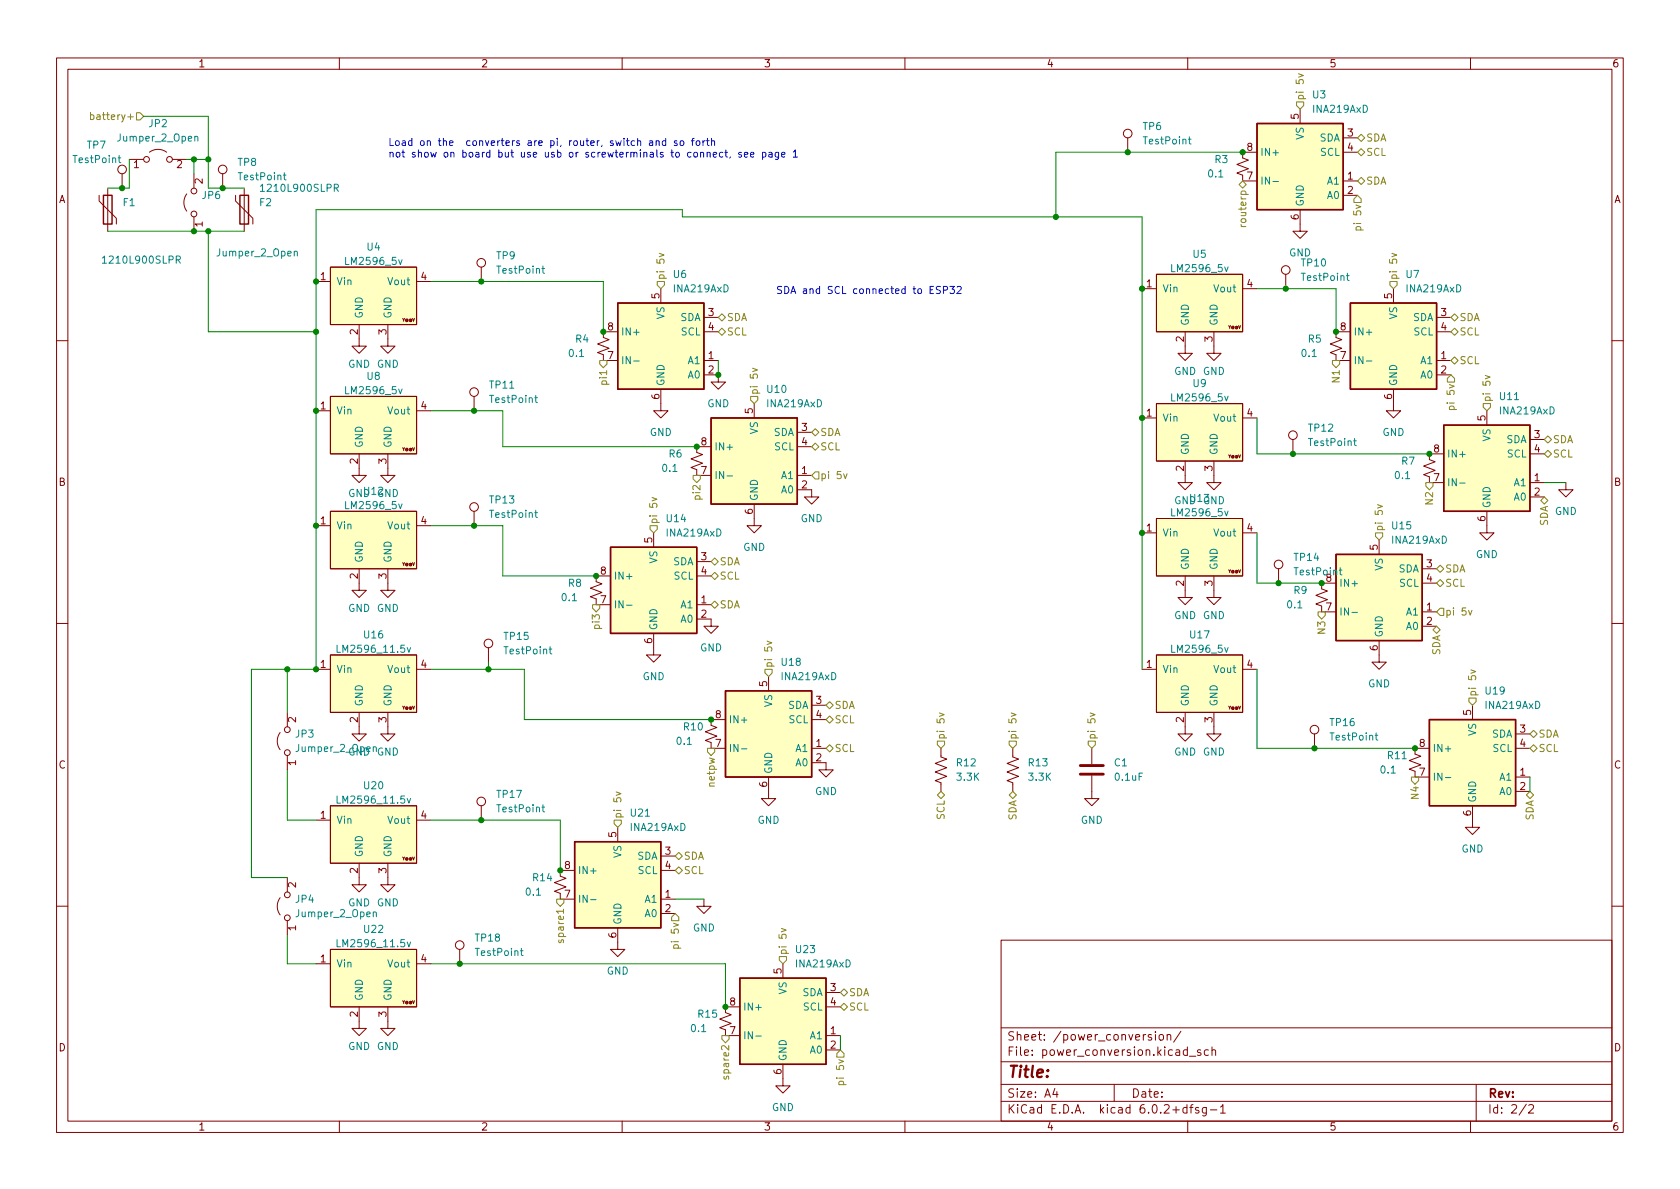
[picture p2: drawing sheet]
<svg xmlns="http://www.w3.org/2000/svg" width="297mm" height="210mm" viewBox="0 0 297 210" stroke-linecap="round" stroke-linejoin="round" font-family="sans-serif">
<g fill="none" stroke="#840000" stroke-width=".18">
<path d="M10 10.2h277v190.1h-277zM12 12.2h273v186.1h-273zM60 10.2v2M110 10.2v2M160 10.2v2M210 10.2v2M229.9 19.3v2.5M260 10.2v2M17.5 34.5v1.1l3.1 3v1M19 33.3v7.6M21.6 30.7v2.6M22.9 28.2h2.5"/>
<path d="M26.4 26.9a2.54 2.54 0 0 1 3.1 0M30.5 28.2h2.5M33 34.3a2.54 2.54 0 0 0 0 3M34.3 30.7v2.6M34.3 38.3v2.6M39.4 30.7v2.6M41.7 34.5v1.1l3 3v1M43.2 33.3v7.6M199.4 24.4v2.5M222.2 26.9h-2.5v1l1 .4-2 .8 2 .7-2 .8 1 .4v1h2.5M229.9 37.1v3.8h1.2l-1.2 1.3-1.3-1.3h1.3M237.5 32h2.5"/>
<path d="M237.5 34.5h2.5M237.5 24.4h2.5M237.5 26.9h2.5M55.9 49.8h2.5M58.4 47.2h15.3v10.2h-15.3zM63.5 57.4v3.8h1.3l-1.3 1.3-1.3-1.3h1.3M68.6 57.4v3.8h1.2l-1.2 1.3-1.3-1.3h1.3M73.7 49.8h2.5M85.1 47.2v2.6M109.2 58.7h-2.5v1l1 .4-2 .7 2 .8-2 .8 1 .3v1h2.5M116.8 51v2.6M124.5 56.1h2.5"/>
<path d="M124.5 58.7h2.5M201.9 51h2.6M204.5 48.5h15.2v10.2h-15.2zM209.5 58.7v3.8h1.3l-1.3 1.2-1.2-1.2h1.2M214.6 58.7v3.8h1.3l-1.3 1.2-1.2-1.2h1.2M219.7 51h2.5M227.3 48.5v2.5M238.8 58.7h-2.6v1l1 .4-2 .7 2 .8-2 .8 1 .3v1h2.6M246.4 51v2.6M254 56.1h2.5M254 58.7h2.5M10 60.2h2"/>
<path d="M55.9 72.6h2.5M58.4 70.1h15.3v10.2h-15.3zM73.7 72.6h2.5M83.8 70.1v2.5M116.8 68.8v3.8h1.3l-1.3 1.3-1.2-1.3h1.2M124.5 66.3h2.5v1.3h1.3l-1.3 1.2-1.3-1.2h1.3M124.5 63.7h2.5M125.7 79h-2.5v1l1 .4-2 .7 2 .8-2 .8 1 .4v1h2.5M133.3 71.4v2.5M141 76.4h2.5M141 79h2.5M201.9 73.9h2.6"/>
<path d="M204.5 71.4h15.2v10.1h-15.2zM219.7 73.9h2.5M228.6 77.7v2.6M246.4 68.8v3.8h1.2l-1.2 1.3-1.3-1.3h1.3M254 63.7h2.5M254 66.3h2.5M262.9 72.6v2.6M270.5 77.7h2.5M285 60.2h2M55.9 93h2.5M58.4 90.4h15.3v10.2h-15.3zM63.5 80.3v3.8h1.3l-1.3 1.2-1.3-1.2h1.3"/>
<path d="M68.6 80.3v3.8h1.2l-1.2 1.2-1.3-1.2h1.3M73.7 93h2.5M83.8 90.4v2.6M115.6 94.2v2.6M123.2 99.3h2.5M133.3 89.1v3.9h1.3l-1.3 1.2-1.2-1.2h1.2M141 86.6h2.5v1.3h1.3l-1.3 1.2-1.3-1.2h1.3M141 84.1h2.5M201.9 94.2h2.6M204.5 91.7h15.2v10.1h-15.2zM209.5 81.5v3.8h1.3l-1.3 1.3-1.2-1.3h1.2M214.6 81.5v3.8h1.3l-1.3 1.3-1.2-1.3h1.2"/>
<path d="M219.7 94.2h2.5M243.8 95.5v2.5M255.3 80.3h-2.6v1l1 .4-2 .7 2 .8-2 .7 1 .4v1h2.6M262.9 90.4v3.8h1.3l-1.3 1.3-1.3-1.3h1.3M270.5 85.3h2.5M270.5 87.9h2.5M270.5 80.3h2.5M276.9 85.3v1.3h1.2l-1.2 1.3-1.3-1.3h1.3M10 110.2h2M55.9 118.4h2.5M58.4 115.8h15.3v10.2h-15.3zM63.5 100.6v3.8h1.3l-1.3 1.3-1.3-1.3h1.3"/>
<path d="M68.6 100.6v3.8h1.2l-1.2 1.3-1.3-1.3h1.3M73.7 118.4h2.5M86.4 114.5v2.6M107.9 101.8h-2.5v1.1l1 .3-2 .8 2 .8-2 .7 1 .4v1h2.5M115.6 112v3.8h1.2l-1.2 1.3-1.3-1.3h1.3M123.2 109.5h2.5v1.2h1.3l-1.3 1.3-1.2-1.3h1.2M123.2 106.9h2.5M123.2 101.8h2.5M135.9 119.6v2.6M201.9 118.4h2.6M204.5 115.8h15.2v10.2h-15.2zM209.5 101.8v3.9h1.3l-1.3 1.2-1.2-1.2h1.2"/>
<path d="M214.6 101.8v3.9h1.3l-1.3 1.2-1.2-1.2h1.2M219.7 118.4h2.5M226.1 100.6v2.5M236.2 103.1h-2.5v1l1 .4-2 .8 2 .7-2 .8 1 .4v1h2.5M243.8 113.3v3.8h1.3l-1.3 1.3-1.2-1.3h1.2M251.5 108.2h2.5M251.5 110.7h2.5M251.5 100.6h2.5M251.5 103.1h2.5M285 110.2h2M49.5 129.5a2.54 2.54 0 0 0 0 3.1M50.8 126v2.5"/>
<path d="M50.8 133.6v2.5M63.5 126v3.8h1.3l-1.3 1.3-1.3-1.3h1.3M68.6 126v3.8h1.2l-1.2 1.3-1.3-1.3h1.3M128.3 127.2h-2.6v1.1l1 .3-2 .8 2 .8-2 .7 1 .4v1h2.6M135.9 137.4v3.8h1.3l-1.3 1.3-1.3-1.3h1.3M143.5 134.9h2.5v1.2h1.3l-1.3 1.3-1.2-1.3h1.2M143.5 132.3h2.5M143.5 124.7h2.5M143.5 127.2h2.5M166.4 132.3v1.6l1 .3-2 .8 2 .8-2 .7 2 .8-2 .7 1 .4v1.5M179.1 132.3v1.6l1 .3-2 .8 2 .8-2 .7 2 .8-2 .7 1 .4v1.5M193 137.2v4h1.3l-1.3 1.3-1.2-1.3h1.2"/>
<path d="M193 132.3v2.8M209.5 126v3.8h1.3l-1.3 1.3-1.2-1.3h1.2M214.6 126v3.8h1.3l-1.3 1.3-1.2-1.3h1.2M232.4 129.8v2.5M252.7 132.3h-2.5v1l1 .4-2 .8 2 .7-2 .8 1 .4v1h2.5M260.3 124.7v2.5M268 137.4h2.5M268 139.9h2.5M268 129.8h2.5M268 132.3h2.5M49.5 158.7a2.54 2.54 0 0 0 0 3.1M50.8 155.2v2.5"/>
<path d="M55.9 145h2.5M58.4 142.5h15.3v10.1h-15.3zM63.5 152.6v3.9h1.3l-1.3 1.2-1.3-1.2h1.3M68.6 152.6v3.9h1.2l-1.2 1.2-1.3-1.2h1.3M73.7 145h2.5M85.1 142.5v2.5M101.6 153.9h-2.5v1l1 .4-2.1 .8 2.1 .7-2.1 .8 1.1 .4v1h2.5M109.2 146.3v2.5M116.8 159h2.6M116.8 151.4h2.6M116.8 153.9h2.6M124.5 159v1.3h1.2l-1.2 1.2-1.3-1.2h1.3"/>
<path d="M260.3 142.5v3.8h1.3l-1.3 1.3-1.2-1.3h1.2M10 160.2h2M50.8 162.8v2.5M55.9 170.4h2.5M58.4 167.9h15.3v10.1h-15.3zM63.5 178v3.9h1.3l-1.3 1.2-1.3-1.2h1.3M68.6 178v3.9h1.2l-1.2 1.2-1.3-1.2h1.3M73.7 170.4h2.5M81.3 167.9v2.5M109.2 164.1v3.8h1.3l-1.3 1.3-1.3-1.3h1.3M116.8 161.5h2.6M130.8 178h-2.5v1.1l1 .3-2 .8 2 .8-2 .7 1 .4v1h2.5"/>
<path d="M138.4 170.4v2.6M146 175.5h2.6M146 178h2.6M177 166.3h108v32h-108zM285 160.2h2M60 198.3v2M110 198.3v2M138.4 188.2v3.8h1.3l-1.3 1.3-1.2-1.3h1.2M146 183.1h2.6M146 185.7h2.6M160 198.3v2M177 194.8h108"/>
<path d="M177 191.8h108M177 187.8h108M177 181.8h108M186.5 192.5l-.4 1h1M186.9 193v1M197 191.8v3M203.6 183l-.4-.1-.2 .2 .1 .3 .5 .1v.4h-.6M204.3 182.4v.2M204.3 182.9v1M205 183.1l.2-.2 .4 .2 .1 .5-.1 .3h-.4l-.2-.1zM206.4 183.1l.2-.2 .3 .1 .1 .9M206.4 182.9v1"/>
<path d="M208.8 182.4l-1.3 1.9M209.9 195.9l-.5-.1-.3 .3v.4l.2 .3h.6M209.9 195.3v1.5M210 198.3v2M210.3 186.8h1.1M210.4 195.8h.5M210.9 195.3l-.3 .2v1.3M211.9 195.9l-.3-.1-.2 .2v.3l.5 .1v.4h-.5M212.3 185.7l-.4-.1-.2 .2 .1 .3 .5 .1v.4h-.6M213.3 195.8v1.2l-.3 .3h-.4M213.3 195.9l-.4-.1-.3 .3v.4l.1 .3h.6M213.6 185.7l-.4-.1-.3 .3v.4l.2 .3h.5"/>
<path d="M214 196.3h1.1M214.3 185.8l.2-.2 .4 .1v.9M214.3 185.1v1.5M215.8 195.8l.4-.5v1.5M215.8 196.8h.8M260 198.3v2M261 191.8v6.5M269.9 195.3l-1.3 1.9M270.3 195.5l.6-.2 .2 .2 .1 .3-1 1h1"/>
<circle cx="21.6" cy="30" r=".76"/>
<circle cx="25.9" cy="28.2" r=".51"/>
<circle cx="30" cy="28.2" r=".51"/>
<circle cx="34.3" cy="37.8" r=".51"/>
<circle cx="34.3" cy="33.8" r=".51"/>
<circle cx="39.4" cy="30" r=".76"/>
<circle cx="199.4" cy="23.6" r=".76"/>
<circle cx="85.1" cy="46.5" r=".76"/>
<circle cx="227.3" cy="47.7" r=".76"/>
<circle cx="83.8" cy="69.3" r=".76"/>
<circle cx="228.6" cy="77" r=".76"/>
<circle cx="83.8" cy="89.7" r=".76"/>
<circle cx="226.1" cy="99.8" r=".76"/>
<circle cx="86.4" cy="113.8" r=".76"/>
<circle cx="50.8" cy="133.1" r=".51"/>
<circle cx="50.8" cy="129" r=".51"/>
<circle cx="232.4" cy="129" r=".76"/>
<circle cx="50.8" cy="158.2" r=".51"/>
<circle cx="85.1" cy="141.7" r=".76"/>
<circle cx="50.8" cy="162.3" r=".51"/>
<circle cx="81.3" cy="167.1" r=".76"/>
</g>
<g fill="#ffffc2" stroke="#ffffc2" stroke-width=".18">
<path d="M125.7 73.9h15.3v15.2h-15.3z"/>
<path d="M107.9 96.8h15.3v15.2h-15.3z"/>
<path d="M109.2 53.6h15.3v15.2h-15.3z"/>
<path d="M204.5 91.7h15.2v10.1h-15.2z"/>
<path d="M130.8 173h15.2v15.2h-15.2z"/>
<path d="M101.6 148.8h15.2v15.3h-15.2z"/>
<path d="M58.4 70.1h15.3v10.2h-15.3z"/>
<path d="M58.4 90.4h15.3v10.2h-15.3z"/>
<path d="M236.2 98h15.3v15.3h-15.3z"/>
<path d="M204.5 115.8h15.2v10.2h-15.2z"/>
<path d="M252.7 127.2h15.3v15.3h-15.3z"/>
<path d="M204.5 48.5h15.2v10.2h-15.2z"/>
<path d="M204.5 71.4h15.2v10.1h-15.2z"/>
<path d="M58.4 47.2h15.3v10.2h-15.3z"/>
<path d="M238.8 53.6h15.2v15.2h-15.2z"/>
<path d="M255.3 75.2h15.2v15.2h-15.2z"/>
<path d="M222.2 21.8h15.3v15.3h-15.3z"/>
<path d="M58.4 142.5h15.3v10.1h-15.3z"/>
<path d="M58.4 167.9h15.3v10.1h-15.3z"/>
<path d="M128.3 122.2h15.2v15.2h-15.2z"/>
<path d="M58.4 115.8h15.3v10.2h-15.3z"/>
</g>
<g fill="none" stroke="#840000" stroke-width=".25">
<path d="M18.3 34.5h1.5v5.1h-1.5zM42.4 34.5h1.5v5.1h-1.5zM222.2 21.8h15.3v15.3h-15.3zM109.2 53.6h15.3v15.2h-15.3zM238.8 53.6h15.2v15.2h-15.2zM125.7 73.9h15.3v15.2h-15.3zM255.3 75.2h15.2v15.2h-15.2zM107.9 96.8h15.3v15.2h-15.3zM236.2 98h15.3v15.3h-15.3zM128.3 122.2h15.2v15.2h-15.2zM252.7 127.2h15.3v15.3h-15.3zM101.6 148.8h15.2v15.3h-15.2z"/>
<path d="M130.8 173h15.2v15.2h-15.2z"/>
</g>
<g fill="none" stroke="#008484" stroke-width=".18">
<path d="M20.9 27.9h.5M21.1 27.5v1.1l.3 .2M34.4 24.2l.2-.1 .3 .1 .1 .8M46 32.9l.4-.3v1.2M46 33.8h.8M50.1 31h.5M50.3 30.5v1.1l.3 .2M59.1 33.2h.6l.1-.2v-.3l-.7-.1v1.2M59.4 33.2l.4 .6M210.1 24.6h.5M210.3 24.2v1.1l.3 .2M225.1 32.1h.9"/>
<path d="M18.1 45.6l.4-.3v1.2M18.1 46.5h.7M31.2 45.9h.6l.1-.2-.1-.3-.6-.1v1.2M31.5 45.9l.4 .6M52 44.5l.2-.1 .3 .1 .1 .8M95.8 47.5h.5M96 47.1v1l.3 .2M238.1 48.7h.4M238.2 48.3v1.1l.3 .2M94.5 70.3h.5M94.7 69.9v1.1l.3 .2M112 63.8h1"/>
<path d="M239.3 78h.5M239.5 77.5v1.1l.3 .2M241.6 63.8h.9M94.5 90.7h.5M94.7 90.2v1.1l.3 .2M128.6 84.2h.9M258.1 85.4h1M59.6 114.1v1.3h.6M72 114.5l.3 .9 .3-.9M97.1 114.8h.5M97.3 114.4v1l.3 .2M110.8 107h.9"/>
<path d="M236.8 100.8h.5M237 100.4v1.1l.3 .2M239 108.3h1M131.1 132.4h1M243.1 130h.5M243.3 129.6v1.1l.3 .2M255.6 137.5h.9M59.6 140.8v1.2h.6M72 141.2l.3 .8 .3-.8M95.8 142.7h.5M96 142.3v1.1l.3 .2M104.4 159.1h1"/>
<path d="M59.6 166.2v1.2h.6M66 161.4l.2-.1h.3v.8M72 166.6l.3 .8 .3-.8M92 168.1h.5M92.2 167.7v1.1l.3 .2M133.6 183.2h1"/>
</g>
<path d="M191 136.9h4.1M191 135.4h4.1" fill="none" stroke="#840000" stroke-width=".51"/>
<g fill="none" stroke="#848400" stroke-width=".18">
<path d="M16 19.9v1.2M24.1 19.9h.7l.6 .7-.6 .6h-.7zM229.2 18h1.3v.7l-.6 .6-.7-.6zM229.6 13l.8 .3-.8 .3M16 20.4l.4-.1 .2 .2-.1 .6h-.5M219.1 32.6l.6-.6 .6 .6-.6 .7zM240 34.5l.7 .7v.6h-1.3v-.6zM240 32l.7-.6 .6 .6-.6 .6zM240 24.4l.7-.7 .6 .7-.6 .6zM240 26.9l.7-.6 .6 .6-.6 .7zM116.2 49.8h1.3v.6l-.7 .6-.6-.6zM116.6 44.8l.8 .3-.8 .3"/>
<path d="M127 58.7l.6-.7 .7 .7-.7 .6zM127 56.1l.6-.6 .7 .6-.7 .7zM239.8 40.7h1.2M239.8 40.7v-.4l.2-.2 .5 .1v.5M245.7 49.8h1.3v.6l-.6 .6-.7-.6zM246.1 44.8l.9 .3-.9 .3M256.5 56.1l.7-.6 .6 .6-.6 .7zM256.5 58.7l.7-.7 .6 .7-.6 .6zM106 63.7h1.3v.7l-.6 .6-.7-.6zM132.7 70.1h1.3v.6l-.7 .7-.6-.7zM133.1 65.1l.8 .3-.8 .3M143.5 79l.6-.6 .7 .6-.7 .6z"/>
<path d="M143.5 76.4l.6-.6 .7 .6-.7 .7zM235.6 63.7h1.3v.7l-.7 .6-.6-.6zM256.3 72.4h1.2M256.3 72.4v-.3l.2-.3 .6 .1v.5M256.5 63.7l.7-.6 .6 .6-.6 .7zM256.5 66.3l.7 .6v.7h-1.3v-.7zM262.3 71.4h1.2v.6l-.6 .6-.6-.6zM262.6 66.4l.9 .3-.9 .3M273 77.7l.7-.6 .6 .6-.6 .7zM114.9 93h1.3v.6l-.6 .6-.7-.6zM115.3 88l.8 .3-.8 .3M122.6 84.1h1.2v.6l-.6 .6-.6-.6z"/>
<path d="M126.4 98.7l.6 .6-.6 .6-.7-.6zM144.1 83.4h.7v1.3h-.7l-.6-.6zM149.2 83.8l.3 .8 .3-.8M243.2 94.2h1.3v.7l-.7 .6-.6-.6zM243.6 89.2l.8 .3-.8 .3M252.1 85.3h1.3v.7l-.7 .6-.6-.6zM272.4 88.5l.6-.6 .7 .6-.7 .6zM273 80.3l.7-.7 .6 .7-.6 .6zM104.8 106.9h1.2v.7l-.6 .6-.6-.6zM125.7 101.8l.7-.6 .6 .6-.6 .7zM125.7 106.9l.7-.6 .6 .6-.6 .7zM135.3 118.4h1.2v.6l-.6 .6-.6-.6z"/>
<path d="M135.6 113.4l.9 .3-.9 .3M233 108.2h1.3v.6l-.6 .7-.7-.7zM253.4 111.4l.6-.7 .6 .7-.6 .6zM254 100.6l.6-.7 .7 .7-.7 .6zM254 103.1l.6-.6 .7 .6-.7 .7zM254.6 107.6h.7v1.2h-.7l-.6-.6zM259.6 107.9l.4 .9 .3-.9M260.1 118.5l.8 .3-.8 .3M125.1 132.3h1.3v.7l-.7 .6-.6-.6zM146 124.7l.7-.6 .6 .6-.6 .6zM146 132.3l.7-.6 .6 .6-.6 .7zM146 127.2l.7-.6 .6 .6-.6 .7z"/>
<path d="M165.7 131.1h1.3v.6l-.6 .6-.7-.6zM166.1 126.1l.8 .3-.8 .3M178.4 131.1h1.3v.6l-.6 .6-.7-.6zM178.8 126.1l.8 .3-.8 .3M192.4 131.1h1.3v.6l-.7 .6-.6-.6zM192.8 126.1l.8 .3-.8 .3M249.6 137.4h1.2v.6l-.6 .7-.6-.7zM259.7 123.4h1.3v.7l-.7 .6-.6-.6zM270.5 129.8l.6-.6 .7 .6-.7 .6zM271.1 131.7l.7 .6-.7 .7-.6-.7zM98.4 159h1.3v.6l-.6 .7-.7-.7zM108.6 145h1.3v.7l-.7 .6-.6-.6z"/>
<path d="M108.9 140l.9 .3-.9 .3M119.4 153.9l.6-.6 .6 .6-.6 .7zM119.4 151.4l.6-.7 .6 .7-.6 .6zM165.7 140.6l.7-.7 .6 .7-.6 .6zM178.4 140.6l.7-.7 .6 .7-.6 .6zM269.9 140.6l.6-.7 .6 .7-.6 .6zM119.1 167.7h1.3M119.2 167.7l-.1-.4 .2-.2 .6 .1v.5M119.4 161.5l.6 .7v.6h-1.3v-.6zM137.8 169.2h1.3v.6l-.7 .6-.6-.6zM138.2 164.2l.8 .3-.8 .3M148.6 175.5l.6-.6 .7 .6-.7 .6z"/>
<path d="M148.6 178l.6-.6 .7 .6-.7 .7zM127.6 183.1h1.3v.7l-.6 .6-.7-.6zM148.3 191.8h1.3M148.4 191.8l-.1-.4 .3-.2 .5 .1v.5M148.6 185.7l.6 .6v.6h-1.2v-.6z"/>
</g>
<g fill="none" stroke="#0000c2" stroke-width=".18">
<path d="M114.9 24.9h.4l.1 .8M115.4 25.2l-.4 .1-.2 .1 .2 .3h.4M116 25l.2-.1h.3l.1 .8M116 24.9v.8M117.7 24.9h-.4l-.2 .2 .1 .6h.5M117.7 24.5v1.2M119.7 24.9h-.3l-.2 .2 .1 .2 .4 .1v.3h-.5M120.4 24.9h.3l.2 .2v.4l-.2 .2h-.3l-.2-.2zM122.2 24.9h.5M122.7 24.5l-.3 .1v1.1M123.2 24.9h.3l.3 .2v.4l-.3 .2h-.3l-.1-.2zM124.3 24.9v.8"/>
<path d="M124.7 24.9l-.4 .2M124.9 24.9h.5M125.1 24.5v1.1l.3 .1M125.8 25l.2-.1h.3l.1 .8M125.8 24.5v1.2M126.1 27.4l.6-.2v-.2l-.4-.1-.2 .2 .1 .6h.5M127.8 27l-.4-.1-.2 .3 .1 .5h.5M128.2 26.9h.4M128.3 26.5v1.1l.3 .2M129.1 27.7l-.1 .3M131.1 27l-.3-.1-.2 .2v.2l.5 .1v.3h-.5M131.6 27.4l.6-.2v-.2l-.4-.1-.2 .2 .1 .6h.5"/>
<path d="M132.7 27.4l.6-.2-.1-.2-.3-.1-.2 .2 .1 .6h.4M134.8 27l.4-.1 .2 .3-.1 .5h-.5M134.8 26.9v1.3M136 27h.5v.8M136.5 27.2l-.4 .1-.2 .2 .2 .3 .4-.1M137.7 26.9v1.1l-.3 .2-.3-.1M137.7 27l-.4-.1-.2 .3 .1 .5h.5M138.2 27.4l.6-.2-.1-.2-.3-.1-.2 .2 .1 .6h.4M140.3 26.9l.3-.4v1.3M140.3 27.8h.7M166.3 50.7l-.5-.1-.3 .3 .2 .3 .5 .2v.4l-.2 .1-.5-.1M166.8 51.3l.6-.1 .1-.1v-.3l-.7-.2v1.3"/>
<path d="M168 50.6h.7l-.4 .5 .4 .1v.6l-.2 .1-.5-.1M169.2 50.8l.5-.2 .3 .4-.8 .9h.8"/>
</g>
<g fill="none" stroke="#008400" stroke-width=".18">
<path d="M22.9 28.2v5.1h-3.9M25.4 20.6h11.4v12.7h6.4M33 28.2h3.8M34.3 28.2v2.5M219.7 26.9h-33v11.4M19 40.9h24.2M36.8 40.9v17.8h19.1M76.2 49.8h30.5v8.9M222.2 51h14v7.7M76.2 72.6h12.7v6.4h34.3M127 63.7v2.6M222.2 73.9v6.4h30.5"/>
<path d="M76.2 93h12.7v8.8h16.5M222.2 94.2v8.9h11.5M273 85.3h3.9M50.8 118.4v7.6M76.2 118.4h16.5v8.8h33M86.4 117.1v1.3M201.9 118.4v-80.1h-81.3v-1.2h-64.7v81.3h-11.5v36.8h6.4M222.2 118.4v13.9h28M50.8 136.1v8.9h5.1M270.5 137.4v2.5M76.2 145h22.9v8.9M119.4 159h5.1"/>
<path d="M50.8 165.3v5.1h5.1M76.2 170.4h52.1v7.6M148.6 183.1v2.6"/>
</g>
<g fill="#008400" stroke="#008400" stroke-width=".18">
<circle cx="55.9" cy="118.4" r=".46"/>
<circle cx="50.8" cy="118.4" r=".46"/>
<circle cx="86.4" cy="118.4" r=".46"/>
<circle cx="85.1" cy="145" r=".46"/>
<circle cx="99.1" cy="153.9" r=".46"/>
<circle cx="34.3" cy="40.9" r=".46"/>
<circle cx="36.8" cy="40.9" r=".46"/>
<circle cx="34.3" cy="28.2" r=".46"/>
<circle cx="36.8" cy="28.2" r=".46"/>
<circle cx="39.4" cy="33.3" r=".46"/>
<circle cx="21.6" cy="33.3" r=".46"/>
<circle cx="125.7" cy="127.2" r=".46"/>
<circle cx="128.3" cy="178" r=".46"/>
<circle cx="81.3" cy="170.4" r=".46"/>
<circle cx="55.9" cy="72.6" r=".46"/>
<circle cx="55.9" cy="93" r=".46"/>
<circle cx="83.8" cy="72.6" r=".46"/>
<circle cx="83.8" cy="93" r=".46"/>
<circle cx="85.1" cy="49.8" r=".46"/>
<circle cx="55.9" cy="58.7" r=".46"/>
<circle cx="55.9" cy="49.8" r=".46"/>
<circle cx="127" cy="66.3" r=".46"/>
<circle cx="106.7" cy="58.7" r=".46"/>
<circle cx="199.4" cy="26.9" r=".46"/>
<circle cx="201.9" cy="94.2" r=".46"/>
<circle cx="186.7" cy="38.3" r=".46"/>
<circle cx="105.4" cy="101.8" r=".46"/>
<circle cx="123.2" cy="79" r=".46"/>
<circle cx="201.9" cy="73.9" r=".46"/>
<circle cx="201.9" cy="51" r=".46"/>
<circle cx="219.7" cy="26.9" r=".46"/>
<circle cx="252.7" cy="80.3" r=".46"/>
<circle cx="228.6" cy="80.3" r=".46"/>
<circle cx="233.7" cy="103.1" r=".46"/>
<circle cx="227.3" cy="51" r=".46"/>
<circle cx="236.2" cy="58.7" r=".46"/>
<circle cx="250.2" cy="132.3" r=".46"/>
<circle cx="232.4" cy="132.3" r=".46"/>
<circle cx="226.1" cy="103.1" r=".46"/>
</g>
<text font-size="2.8" fill="#840000" x="178" y="190.6">Title:</text>
<g font-size="2.1" fill="#840000">
<text x="178" y="184">Sheet: /power_conversion/</text>
<text x="178" y="186.7">File: power_conversion.kicad_sch</text>
<text x="178" y="196.9">KiCad E.D.A. kicad 6.0.2+dfsg-1</text>
<text x="178" y="194.1">Size: A4</text>
<text x="200" y="194.1">Date:</text>
<text x="263" y="194.1">Rev:</text>
<text x="263" y="196.9">Id: 2/2</text>
</g>
<g font-size="1.8" fill="#840000">
<text x="35" y="11.9">1</text>
<text x="85" y="11.9">2</text>
<text x="135" y="11.9">3</text>
<text x="185" y="11.9">4</text>
<text x="235" y="11.9">5</text>
<text x="285" y="11.9">6</text>
<text x="229.6" y="21.1" transform="rotate(-90 229.6 21.1)">5</text>
<text x="23.6" y="29.7">1</text>
<text x="31.3" y="29.7">2</text>
<text x="220.5" y="26.7">8</text>
<text x="238.3" y="24.1">3</text>
<text x="238.3" y="26.7">4</text>
<text x="10.3" y="35.9">A</text>
<text x="35.8" y="32.5" transform="rotate(-90 35.8 32.5)">2</text>
<text x="220.5" y="31.7">7</text>
<text x="238.3" y="31.7">1</text>
<text x="238.3" y="34.3">2</text>
<text x="285.3" y="35.9">A</text>
<text x="35.8" y="40.1" transform="rotate(-90 35.8 40.1)">1</text>
<text x="229.6" y="38.8" transform="rotate(-90 229.6 38.8)">6</text>
<text x="56.7" y="49.5">1</text>
<text x="74.4" y="49.5">4</text>
<text x="116.6" y="52.8" transform="rotate(-90 116.6 52.8)">5</text>
<text x="202.7" y="50.8">1</text>
<text x="220.5" y="50.8">4</text>
<text x="246.1" y="52.8" transform="rotate(-90 246.1 52.8)">5</text>
<text x="63.2" y="59.2" transform="rotate(-90 63.2 59.2)">2</text>
<text x="68.3" y="59.2" transform="rotate(-90 68.3 59.2)">3</text>
<text x="107.5" y="58.4">8</text>
<text x="125.2" y="55.9">3</text>
<text x="125.2" y="58.4">4</text>
<text x="237" y="58.4">8</text>
<text x="254.8" y="55.9">3</text>
<text x="254.8" y="58.4">4</text>
<text x="107.5" y="63.5">7</text>
<text x="125.2" y="63.5">1</text>
<text x="209.3" y="60.4" transform="rotate(-90 209.3 60.4)">2</text>
<text x="214.4" y="60.4" transform="rotate(-90 214.4 60.4)">3</text>
<text x="237" y="63.5">7</text>
<text x="254.8" y="63.5">1</text>
<text x="116.6" y="70.6" transform="rotate(-90 116.6 70.6)">6</text>
<text x="125.2" y="66">2</text>
<text x="246.1" y="70.6" transform="rotate(-90 246.1 70.6)">6</text>
<text x="254.8" y="66">2</text>
<text x="56.7" y="72.4">1</text>
<text x="74.4" y="72.4">4</text>
<text x="133.1" y="73.1" transform="rotate(-90 133.1 73.1)">5</text>
<text x="141.7" y="76.2">3</text>
<text x="202.7" y="73.7">1</text>
<text x="220.5" y="73.7">4</text>
<text x="262.6" y="74.4" transform="rotate(-90 262.6 74.4)">5</text>
<text x="271.3" y="77.5">3</text>
<text x="63.2" y="82" transform="rotate(-90 63.2 82)">2</text>
<text x="68.3" y="82" transform="rotate(-90 68.3 82)">3</text>
<text x="124" y="83.8">7</text>
<text x="124" y="78.7">8</text>
<text x="141.7" y="83.8">1</text>
<text x="141.7" y="78.7">4</text>
<text x="209.3" y="83.3" transform="rotate(-90 209.3 83.3)">2</text>
<text x="214.4" y="83.3" transform="rotate(-90 214.4 83.3)">3</text>
<text x="253.5" y="80">8</text>
<text x="271.3" y="80">4</text>
<text x="10.3" y="85.9">B</text>
<text x="141.7" y="86.4">2</text>
<text x="253.5" y="85.1">7</text>
<text x="271.3" y="85.1">1</text>
<text x="271.3" y="87.6">2</text>
<text x="285.3" y="85.9">B</text>
<text x="56.7" y="92.7">1</text>
<text x="74.4" y="92.7">4</text>
<text x="115.3" y="96" transform="rotate(-90 115.3 96)">5</text>
<text x="133.1" y="90.9" transform="rotate(-90 133.1 90.9)">6</text>
<text x="202.7" y="94">1</text>
<text x="220.5" y="94">4</text>
<text x="262.6" y="92.2" transform="rotate(-90 262.6 92.2)">6</text>
<text x="106.2" y="101.6">8</text>
<text x="124" y="99.1">3</text>
<text x="124" y="101.6">4</text>
<text x="243.6" y="97.3" transform="rotate(-90 243.6 97.3)">5</text>
<text x="252.2" y="100.3">3</text>
<text x="63.2" y="102.3" transform="rotate(-90 63.2 102.3)">2</text>
<text x="68.3" y="102.3" transform="rotate(-90 68.3 102.3)">3</text>
<text x="106.2" y="106.7">7</text>
<text x="124" y="106.7">1</text>
<text x="209.3" y="103.6" transform="rotate(-90 209.3 103.6)">2</text>
<text x="214.4" y="103.6" transform="rotate(-90 214.4 103.6)">3</text>
<text x="234.5" y="107.9">7</text>
<text x="234.5" y="102.9">8</text>
<text x="252.2" y="107.9">1</text>
<text x="252.2" y="102.9">4</text>
<text x="115.3" y="113.8" transform="rotate(-90 115.3 113.8)">6</text>
<text x="124" y="109.2">2</text>
<text x="252.2" y="110.5">2</text>
<text x="56.7" y="118.1">1</text>
<text x="74.4" y="118.1">4</text>
<text x="202.7" y="118.1">1</text>
<text x="220.5" y="118.1">4</text>
<text x="243.6" y="115" transform="rotate(-90 243.6 115)">6</text>
<text x="135.6" y="121.4" transform="rotate(-90 135.6 121.4)">5</text>
<text x="144.3" y="124.5">3</text>
<text x="52.3" y="127.7" transform="rotate(-90 52.3 127.7)">2</text>
<text x="63.2" y="127.7" transform="rotate(-90 63.2 127.7)">2</text>
<text x="68.3" y="127.7" transform="rotate(-90 68.3 127.7)">3</text>
<text x="126.5" y="127">8</text>
<text x="144.3" y="127">4</text>
<text x="209.3" y="127.7" transform="rotate(-90 209.3 127.7)">2</text>
<text x="214.4" y="127.7" transform="rotate(-90 214.4 127.7)">3</text>
<text x="260.1" y="126.5" transform="rotate(-90 260.1 126.5)">5</text>
<text x="268.7" y="129.5">3</text>
<text x="10.3" y="135.9">C</text>
<text x="52.3" y="135.4" transform="rotate(-90 52.3 135.4)">1</text>
<text x="126.5" y="132.1">7</text>
<text x="144.3" y="132.1">1</text>
<text x="144.3" y="134.6">2</text>
<text x="251" y="137.2">7</text>
<text x="251" y="132.1">8</text>
<text x="268.7" y="137.2">1</text>
<text x="268.7" y="132.1">4</text>
<text x="285.3" y="135.9">C</text>
<text x="135.6" y="139.2" transform="rotate(-90 135.6 139.2)">6</text>
<text x="268.7" y="139.7">2</text>
<text x="56.7" y="144.8">1</text>
<text x="74.4" y="144.8">4</text>
<text x="109" y="148.1" transform="rotate(-90 109 148.1)">5</text>
<text x="260.1" y="144.3" transform="rotate(-90 260.1 144.3)">6</text>
<text x="63.2" y="154.4" transform="rotate(-90 63.2 154.4)">2</text>
<text x="68.3" y="154.4" transform="rotate(-90 68.3 154.4)">3</text>
<text x="99.8" y="153.7">8</text>
<text x="117.6" y="151.1">3</text>
<text x="117.6" y="153.7">4</text>
<text x="52.3" y="157" transform="rotate(-90 52.3 157)">2</text>
<text x="99.8" y="158.7">7</text>
<text x="117.6" y="158.7">1</text>
<text x="117.6" y="161.3">2</text>
<text x="52.3" y="164.6" transform="rotate(-90 52.3 164.6)">1</text>
<text x="109" y="165.8" transform="rotate(-90 109 165.8)">6</text>
<text x="56.7" y="170.2">1</text>
<text x="74.4" y="170.2">4</text>
<text x="138.2" y="172.2" transform="rotate(-90 138.2 172.2)">5</text>
<text x="63.2" y="179.8" transform="rotate(-90 63.2 179.8)">2</text>
<text x="68.3" y="179.8" transform="rotate(-90 68.3 179.8)">3</text>
<text x="129" y="177.8">8</text>
<text x="146.8" y="175.3">3</text>
<text x="146.8" y="177.8">4</text>
<text x="10.3" y="185.9">D</text>
<text x="129" y="182.9">7</text>
<text x="146.8" y="182.9">1</text>
<text x="146.8" y="185.4">2</text>
<text x="285.3" y="185.9">D</text>
<text x="138.2" y="190" transform="rotate(-90 138.2 190)">6</text>
<text x="35" y="199.9">1</text>
<text x="85" y="199.9">2</text>
<text x="135" y="199.9">3</text>
<text x="185" y="199.9">4</text>
<text x="235" y="199.9">5</text>
<text x="285" y="199.9">6</text>
</g>
<g font-size="1.8" fill="#848400">
<text x="230.5" y="17.8" transform="rotate(-90 230.5 17.8)">pi 5v</text>
<text x="17" y="21.2">battery+</text>
<text x="241.5" y="25">SDA</text>
<text x="241.5" y="27.6">SCL</text>
<text x="241.5" y="32.6">SDA</text>
<text x="220.3" y="39.6" transform="rotate(-90 220.3 39.6)">routerp</text>
<text x="240.7" y="40" transform="rotate(-90 240.7 40)">pi 5v</text>
<text x="117.5" y="49.6" transform="rotate(-90 117.5 49.6)">pi 5v</text>
<text x="247" y="49.6" transform="rotate(-90 247 49.6)">pi 5v</text>
<text x="128.5" y="59.3">SCL</text>
<text x="128.5" y="56.8">SDA</text>
<text x="258" y="56.8">SDA</text>
<text x="258" y="59.3">SCL</text>
<text x="258" y="64.4">SCL</text>
<text x="107.3" y="67.8" transform="rotate(-90 107.3 67.8)">pi1</text>
<text x="134" y="69.9" transform="rotate(-90 134 69.9)">pi 5v</text>
<text x="236.9" y="67.5" transform="rotate(-90 236.9 67.5)">N1</text>
<text x="257.2" y="71.8" transform="rotate(-90 257.2 71.8)">pi 5v</text>
<text x="263.5" y="71.2" transform="rotate(-90 263.5 71.2)">pi 5v</text>
<text x="145" y="77.1">SDA</text>
<text x="145" y="79.6">SCL</text>
<text x="274.5" y="80.9">SCL</text>
<text x="274.5" y="78.4">SDA</text>
<text x="123.8" y="88.1" transform="rotate(-90 123.8 88.1)">pi2</text>
<text x="145" y="84.7">pi 5v</text>
<text x="253.4" y="89.1" transform="rotate(-90 253.4 89.1)">N2</text>
<text x="116.2" y="92.8" transform="rotate(-90 116.2 92.8)">pi 5v</text>
<text x="244.5" y="94" transform="rotate(-90 244.5 94)">pi 5v</text>
<text x="273.7" y="93.1" transform="rotate(-90 273.7 93.1)">SDA</text>
<text x="127.2" y="99.9">SDA</text>
<text x="255.5" y="101.2">SDA</text>
<text x="127.2" y="102.5">SCL</text>
<text x="127.2" y="107.6">SDA</text>
<text x="255.5" y="103.8">SCL</text>
<text x="106" y="110.9" transform="rotate(-90 106 110.9)">pi3</text>
<text x="234.3" y="111.9" transform="rotate(-90 234.3 111.9)">N3</text>
<text x="255.5" y="108.8">pi 5v</text>
<text x="136.5" y="118.2" transform="rotate(-90 136.5 118.2)">pi 5v</text>
<text x="254.6" y="115.9" transform="rotate(-90 254.6 115.9)">SDA</text>
<text x="147.5" y="125.3">SDA</text>
<text x="261" y="123.2" transform="rotate(-90 261 123.2)">pi 5v</text>
<text x="147.5" y="127.9">SCL</text>
<text x="167" y="130.9" transform="rotate(-90 167 130.9)">pi 5v</text>
<text x="179.7" y="130.9" transform="rotate(-90 179.7 130.9)">pi 5v</text>
<text x="193.7" y="130.9" transform="rotate(-90 193.7 130.9)">pi 5v</text>
<text x="272" y="130.4">SDA</text>
<text x="147.5" y="133">SCL</text>
<text x="272" y="133">SCL</text>
<text x="126.4" y="138.9" transform="rotate(-90 126.4 138.9)">netpw</text>
<text x="250.8" y="141.1" transform="rotate(-90 250.8 141.1)">N4</text>
<text x="109.9" y="144.8" transform="rotate(-90 109.9 144.8)">pi 5v</text>
<text x="167" y="144.9" transform="rotate(-90 167 144.9)">SCL</text>
<text x="179.7" y="145.1" transform="rotate(-90 179.7 145.1)">SDA</text>
<text x="271.1" y="145.1" transform="rotate(-90 271.1 145.1)">SDA</text>
<text x="120.8" y="154.6">SCL</text>
<text x="120.8" y="152">SDA</text>
<text x="99.7" y="166.2" transform="rotate(-90 99.7 166.2)">spare1</text>
<text x="120" y="167" transform="rotate(-90 120 167)">pi 5v</text>
<text x="139.1" y="169" transform="rotate(-90 139.1 169)">pi 5v</text>
<text x="150.1" y="176.1">SDA</text>
<text x="150.1" y="178.7">SCL</text>
<text x="128.9" y="190.3" transform="rotate(-90 128.9 190.3)">spare2</text>
<text x="149.2" y="191.2" transform="rotate(-90 149.2 191.2)">pi 5v</text>
</g>
<g font-size="1.8" fill="#008484">
<text x="232.1" y="17.4">U3</text>
<text x="26.4" y="22.5">JP2</text>
<text x="202.1" y="23">TP6</text>
<text x="232.2" y="19.9">INA219AxD</text>
<text x="13.1" y="28.8">TestPoint</text>
<text x="15.4" y="26.3">TP7</text>
<text x="21" y="25">Jumper_2_Open</text>
<text x="42.1" y="29.3">TP8</text>
<text x="202.3" y="25.5">TestPoint</text>
<text x="214.8" y="28.8">R3</text>
<text x="222.8" y="27.6">IN+</text>
<text x="230.5" y="24.7" transform="rotate(-90 230.5 24.7)">VS</text>
<text x="233.2" y="25">SDA</text>
<text x="233.4" y="27.6">SCL</text>
<text x="35.8" y="35.2">JP6</text>
<text x="42.3" y="31.9">TestPoint</text>
<text x="46.6" y="33.9">1210L900SLPR</text>
<text x="213.7" y="31.4">0.1</text>
<text x="222.8" y="32.6">IN-</text>
<text x="234.7" y="32.6">A1</text>
<text x="234.7" y="35.2">A0</text>
<text x="21.8" y="36.4">F1</text>
<text x="45.9" y="36.4">F2</text>
<text x="230.5" y="36.6" transform="rotate(-90 230.5 36.6)">GND</text>
<text x="18.7" y="46.6">1210L900SLPR</text>
<text x="38.6" y="45.3">Jumper_2_Open</text>
<text x="61.3" y="46.8">LM2596_5v</text>
<text x="64.9" y="44.3">U4</text>
<text x="87.8" y="45.8">TP9</text>
<text x="211" y="45.6">U5</text>
<text x="227.9" y="45.3">GND</text>
<text x="230.2" y="47.1">TP10</text>
<text x="59.4" y="50.4">Vin</text>
<text x="68.7" y="50.4">Vout</text>
<text x="88" y="48.4">TestPoint</text>
<text x="119.1" y="49.1">U6</text>
<text x="119.2" y="51.7">INA219AxD</text>
<text x="205.5" y="51.7">Vin</text>
<text x="207.4" y="48.1">LM2596_5v</text>
<text x="214.8" y="51.7">Vout</text>
<text x="230.3" y="49.7">TestPoint</text>
<text x="248.6" y="49.1">U7</text>
<text x="248.7" y="51.7">INA219AxD</text>
<text x="64.1" y="56.4" transform="rotate(-90 64.1 56.4)">GND</text>
<text x="69.2" y="56.4" transform="rotate(-90 69.2 56.4)">GND</text>
<text x="109.7" y="59.3">IN+</text>
<text x="117.5" y="56.5" transform="rotate(-90 117.5 56.5)">VS</text>
<text x="120.2" y="56.8">SDA</text>
<text x="120.4" y="59.3">SCL</text>
<text x="210.2" y="57.7" transform="rotate(-90 210.2 57.7)">GND</text>
<text x="215.3" y="57.7" transform="rotate(-90 215.3 57.7)">GND</text>
<text x="239.3" y="59.3">IN+</text>
<text x="247" y="56.5" transform="rotate(-90 247 56.5)">VS</text>
<text x="249.8" y="56.8">SDA</text>
<text x="250" y="59.3">SCL</text>
<text x="61.5" y="65">GND GND</text>
<text x="100.7" y="63.1">0.1</text>
<text x="101.8" y="60.6">R4</text>
<text x="109.7" y="64.4">IN-</text>
<text x="121.7" y="64.4">A1</text>
<text x="230.2" y="63.1">0.1</text>
<text x="231.3" y="60.6">R5</text>
<text x="239.3" y="64.4">IN-</text>
<text x="251.2" y="64.4">A1</text>
<text x="61.3" y="69.7">LM2596_5v</text>
<text x="64.9" y="67.2">U8</text>
<text x="86.7" y="68.7">TP11</text>
<text x="86.8" y="71.2">TestPoint</text>
<text x="117.5" y="68.3" transform="rotate(-90 117.5 68.3)">GND</text>
<text x="121.7" y="66.9">A0</text>
<text x="135.7" y="69.5">U10</text>
<text x="207.4" y="71">LM2596_5v</text>
<text x="207.6" y="66.3">GND GND</text>
<text x="211" y="68.4">U9</text>
<text x="247" y="68.3" transform="rotate(-90 247 68.3)">GND</text>
<text x="251.2" y="66.9">A0</text>
<text x="265.2" y="70.7">U11</text>
<text x="59.4" y="73.3">Vin</text>
<text x="68.7" y="73.3">Vout</text>
<text x="114.9" y="77.1">GND</text>
<text x="125" y="72">GND</text>
<text x="134" y="76.8" transform="rotate(-90 134 76.8)">VS</text>
<text x="135.7" y="72">INA219AxD</text>
<text x="136.7" y="77.1">SDA</text>
<text x="205.5" y="74.5">Vin</text>
<text x="214.8" y="74.5">Vout</text>
<text x="231.4" y="76.3">TP12</text>
<text x="244.4" y="77.1">GND</text>
<text x="265.2" y="73.3">INA219AxD</text>
<text x="64.1" y="79.2" transform="rotate(-90 64.1 79.2)">GND</text>
<text x="69.2" y="79.2" transform="rotate(-90 69.2 79.2)">GND</text>
<text x="117.2" y="83.4">0.1</text>
<text x="118.3" y="80.9">R6</text>
<text x="126.2" y="79.6">IN+</text>
<text x="136.9" y="79.6">SCL</text>
<text x="210.2" y="80.5" transform="rotate(-90 210.2 80.5)">GND</text>
<text x="215.3" y="80.5" transform="rotate(-90 215.3 80.5)">GND</text>
<text x="231.5" y="78.9">TestPoint</text>
<text x="247.8" y="82.2">R7</text>
<text x="255.8" y="80.9">IN+</text>
<text x="263.5" y="78" transform="rotate(-90 263.5 78)">VS</text>
<text x="266.3" y="78.4">SDA</text>
<text x="266.5" y="80.9">SCL</text>
<text x="61.5" y="87.9">GND GND</text>
<text x="64.4" y="87.5">U12</text>
<text x="86.7" y="89">TP13</text>
<text x="126.2" y="84.7">IN-</text>
<text x="134" y="88.6" transform="rotate(-90 134 88.6)">GND</text>
<text x="138.2" y="84.7">A1</text>
<text x="138.2" y="87.2">A0</text>
<text x="207.6" y="89.1">GND GND</text>
<text x="210.5" y="88.8">U13</text>
<text x="246.7" y="84.7">0.1</text>
<text x="255.8" y="86">IN-</text>
<text x="263.5" y="89.9" transform="rotate(-90 263.5 89.9)">GND</text>
<text x="267.7" y="86">A1</text>
<text x="267.7" y="88.5">A0</text>
<text x="59.4" y="93.6">Vin</text>
<text x="61.3" y="90">LM2596_5v</text>
<text x="68.7" y="93.6">Vout</text>
<text x="86.8" y="91.6">TestPoint</text>
<text x="117.9" y="94.9">INA219AxD</text>
<text x="117.9" y="92.3">U14</text>
<text x="141.5" y="92.3">GND</text>
<text x="205.5" y="94.9">Vin</text>
<text x="207.4" y="91.3">LM2596_5v</text>
<text x="214.8" y="94.9">Vout</text>
<text x="246.2" y="93.6">U15</text>
<text x="274.9" y="91.1">GND</text>
<text x="64.1" y="99.6" transform="rotate(-90 64.1 99.6)">GND</text>
<text x="69.2" y="99.6" transform="rotate(-90 69.2 99.6)">GND</text>
<text x="116.2" y="99.6" transform="rotate(-90 116.2 99.6)">VS</text>
<text x="118.9" y="99.9">SDA</text>
<text x="131.4" y="97.4">GND</text>
<text x="210.2" y="100.8" transform="rotate(-90 210.2 100.8)">GND</text>
<text x="215.3" y="100.8" transform="rotate(-90 215.3 100.8)">GND</text>
<text x="228.9" y="99.2">TP14</text>
<text x="229" y="101.7">TestPoint</text>
<text x="244.5" y="100.9" transform="rotate(-90 244.5 100.9)">VS</text>
<text x="246.2" y="96.1">INA219AxD</text>
<text x="247.2" y="101.2">SDA</text>
<text x="260.9" y="98.7">GND</text>
<text x="99.4" y="106.3">0.1</text>
<text x="100.5" y="103.8">R8</text>
<text x="108.5" y="107.6">IN-</text>
<text x="108.5" y="102.5">IN+</text>
<text x="119.1" y="102.5">SCL</text>
<text x="120.4" y="107.6">A1</text>
<text x="227.7" y="107.6">0.1</text>
<text x="228.8" y="105">R9</text>
<text x="236.7" y="103.8">IN+</text>
<text x="247.4" y="103.8">SCL</text>
<text x="61.5" y="108.2">GND GND</text>
<text x="64.4" y="112.9">U16</text>
<text x="89.2" y="113.2">TP15</text>
<text x="116.2" y="111.5" transform="rotate(-90 116.2 111.5)">GND</text>
<text x="120.4" y="110.1">A0</text>
<text x="207.6" y="109.5">GND GND</text>
<text x="210.5" y="112.9">U17</text>
<text x="236.7" y="108.8">IN-</text>
<text x="244.5" y="112.8" transform="rotate(-90 244.5 112.8)">GND</text>
<text x="248.7" y="108.8">A1</text>
<text x="248.7" y="111.4">A0</text>
<text x="59.4" y="119">Vin</text>
<text x="60.1" y="115.4">LM2596_11.5v</text>
<text x="68.7" y="119">Vout</text>
<text x="89.3" y="115.7">TestPoint</text>
<text x="123.8" y="115.2">GND</text>
<text x="138.2" y="117.7">U18</text>
<text x="205.5" y="119">Vin</text>
<text x="207.4" y="115.4">LM2596_5v</text>
<text x="214.8" y="119">Vout</text>
<text x="64.1" y="125" transform="rotate(-90 64.1 125)">GND</text>
<text x="69.2" y="125" transform="rotate(-90 69.2 125)">GND</text>
<text x="113.6" y="120.3">GND</text>
<text x="136.5" y="125" transform="rotate(-90 136.5 125)">VS</text>
<text x="138.2" y="120.3">INA219AxD</text>
<text x="139.3" y="125.3">SDA</text>
<text x="210.2" y="125" transform="rotate(-90 210.2 125)">GND</text>
<text x="215.3" y="125" transform="rotate(-90 215.3 125)">GND</text>
<text x="241.9" y="121.5">GND</text>
<text x="262.7" y="122.8">U19</text>
<text x="262.7" y="125.3">INA219AxD</text>
<text x="52.3" y="130.4">JP3</text>
<text x="119.7" y="131.7">0.1</text>
<text x="121" y="129.2">R10</text>
<text x="128.8" y="127.9">IN+</text>
<text x="139.5" y="127.9">SCL</text>
<text x="235.2" y="128.4">TP16</text>
<text x="235.4" y="130.9">TestPoint</text>
<text x="261" y="130.1" transform="rotate(-90 261 130.1)">VS</text>
<text x="263.7" y="130.4">SDA</text>
<text x="52.6" y="133">Jumper_2_Open</text>
<text x="61.5" y="133.6">GND GND</text>
<text x="128.8" y="133">IN-</text>
<text x="136.5" y="136.9" transform="rotate(-90 136.5 136.9)">GND</text>
<text x="140.7" y="133">A1</text>
<text x="140.7" y="135.5">A0</text>
<text x="169.2" y="135.5">R12</text>
<text x="181.9" y="135.5">R13</text>
<text x="197" y="135.5">C1</text>
<text x="207.6" y="133.6">GND GND</text>
<text x="244.2" y="136.8">0.1</text>
<text x="245.4" y="134.2">R11</text>
<text x="253.2" y="133">IN+</text>
<text x="263.9" y="133">SCL</text>
<text x="60.1" y="142.1">LM2596_11.5v</text>
<text x="64.4" y="139.6">U20</text>
<text x="87.9" y="141.1">TP17</text>
<text x="88" y="143.6">TestPoint</text>
<text x="144.1" y="140.6">GND</text>
<text x="169.3" y="138">3.3K</text>
<text x="182" y="138">3.3K</text>
<text x="197.3" y="138">0.1uF</text>
<text x="253.2" y="138">IN-</text>
<text x="261" y="142" transform="rotate(-90 261 142)">GND</text>
<text x="265.2" y="138">A1</text>
<text x="265.2" y="140.6">A0</text>
<text x="59.4" y="145.7">Vin</text>
<text x="68.7" y="145.7">Vout</text>
<text x="111.6" y="146.9">INA219AxD</text>
<text x="111.6" y="144.4">U21</text>
<text x="133.9" y="145.7">GND</text>
<text x="191.1" y="145.7">GND</text>
<text x="64.1" y="151.6" transform="rotate(-90 64.1 151.6)">GND</text>
<text x="69.2" y="151.6" transform="rotate(-90 69.2 151.6)">GND</text>
<text x="94.3" y="155.8">R14</text>
<text x="102.1" y="154.6">IN+</text>
<text x="109.9" y="151.7" transform="rotate(-90 109.9 151.7)">VS</text>
<text x="112.6" y="152">SDA</text>
<text x="112.8" y="154.6">SCL</text>
<text x="258.4" y="150.7">GND</text>
<text x="52.3" y="159.6">JP4</text>
<text x="61.5" y="160.3">GND GND</text>
<text x="93.1" y="158.4">0.1</text>
<text x="102.1" y="159.6">IN-</text>
<text x="114.1" y="159.6">A1</text>
<text x="52.6" y="162.2">Jumper_2_Open</text>
<text x="60.1" y="167.5">LM2596_11.5v</text>
<text x="64.4" y="165">U22</text>
<text x="84.1" y="166.5">TP18</text>
<text x="109.9" y="163.6" transform="rotate(-90 109.9 163.6)">GND</text>
<text x="114.1" y="162.2">A0</text>
<text x="122.5" y="164.7">GND</text>
<text x="59.4" y="171.1">Vin</text>
<text x="68.7" y="171.1">Vout</text>
<text x="84.2" y="169">TestPoint</text>
<text x="107.3" y="172.3">GND</text>
<text x="140.8" y="171.1">INA219AxD</text>
<text x="140.8" y="168.5">U23</text>
<text x="64.1" y="177" transform="rotate(-90 64.1 177)">GND</text>
<text x="69.2" y="177" transform="rotate(-90 69.2 177)">GND</text>
<text x="123.5" y="180">R15</text>
<text x="131.3" y="178.7">IN+</text>
<text x="139.1" y="175.8" transform="rotate(-90 139.1 175.8)">VS</text>
<text x="141.8" y="176.1">SDA</text>
<text x="142" y="178.7">SCL</text>
<text x="61.5" y="185.7">GND GND</text>
<text x="122.3" y="182.5">0.1</text>
<text x="131.3" y="183.8">IN-</text>
<text x="143.3" y="183.8">A1</text>
<text x="139.1" y="187.7" transform="rotate(-90 139.1 187.7)">GND</text>
<text x="143.3" y="186.3">A0</text>
<text x="136.5" y="196.5">GND</text>
</g>
<g font-size="1.8" fill="#0000c2">
<text x="68.6" y="25.8">Load on the converters are pi, router, switch and so forth</text>
<text x="68.6" y="27.8">not show on board but use usb or screwterminals to connect, see page 1</text>
<text x="137.2" y="52">SDA and SCL connected to ESP32</text>
</g>
<g font-size=".7" fill="#840000">
<text x="71.1" y="56.8">Y@@V</text>
<text x="217.1" y="58.1">Y@@V</text>
<text x="71.1" y="79.7">Y@@V</text>
<text x="217.1" y="81">Y@@V</text>
<text x="71.1" y="100">Y@@V</text>
<text x="217.1" y="101.3">Y@@V</text>
<text x="71.1" y="125.4">Y@@V</text>
<text x="217.1" y="125.4">Y@@V</text>
<text x="71.1" y="152.1">Y@@V</text>
<text x="71.1" y="177.5">Y@@V</text>
</g>
</svg>
